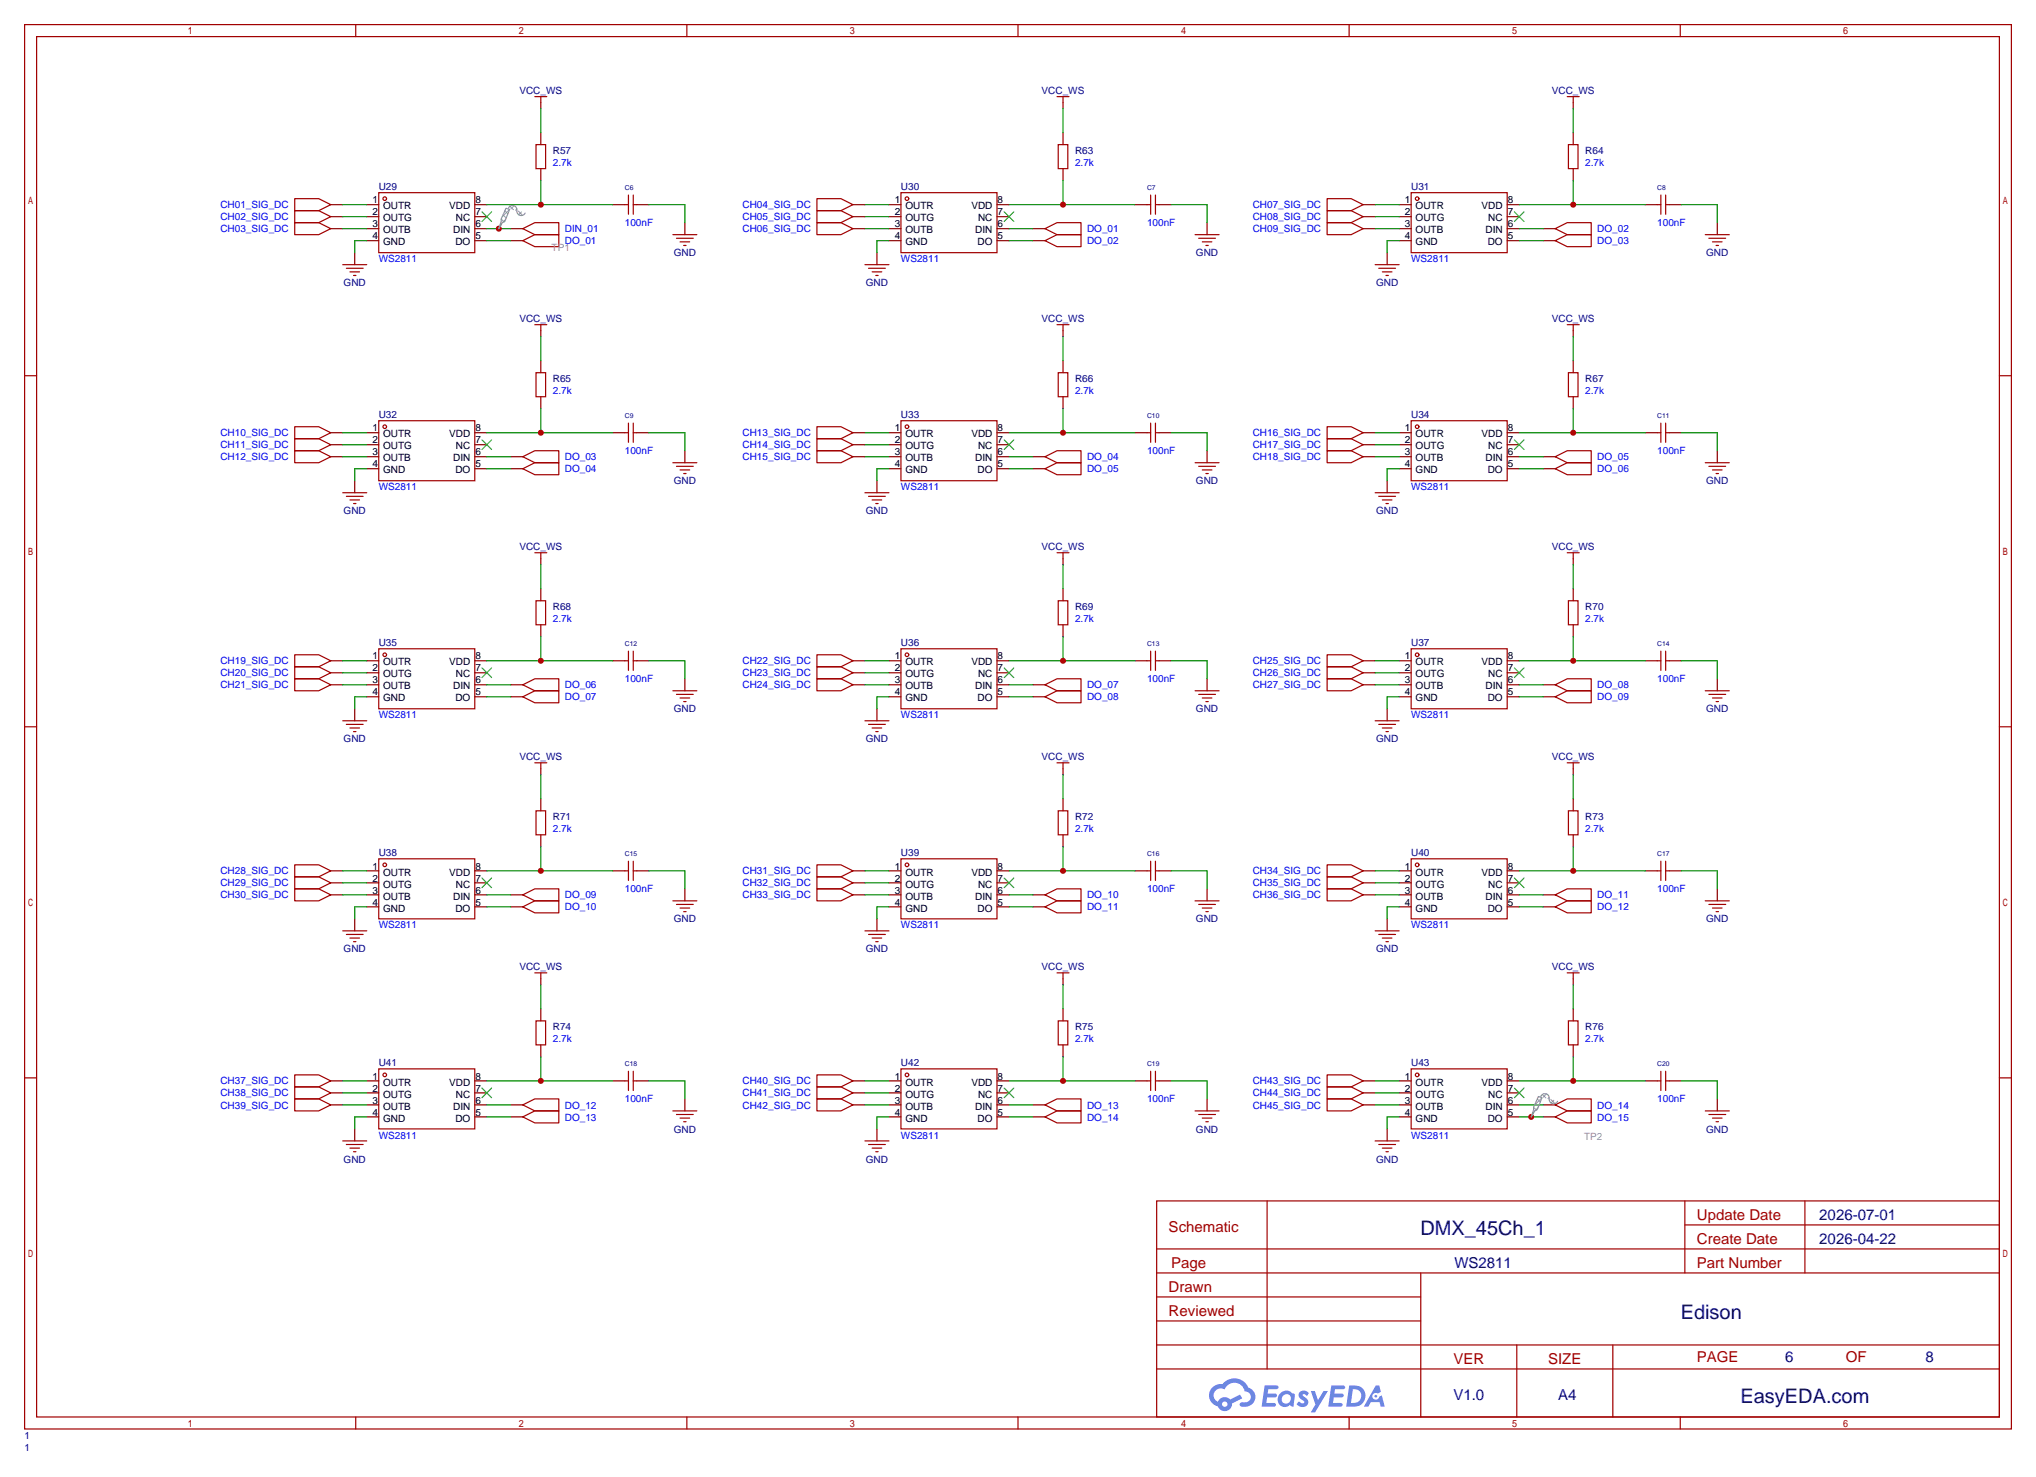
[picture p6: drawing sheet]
<svg xmlns="http://www.w3.org/2000/svg" width="431mm" height="313mm" viewBox="0 0 431 313" stroke-linecap="round" stroke-linejoin="round" font-family="sans-serif">
<g fill="none" stroke="#a10000" stroke-width=".25">
<path d="M5.2 5.2h420.4v297.2h-420.4zM7.7 7.7h415.3v292.1h-415.3zM75.3 5.2v2.5M145.3 5.2v2.5M215.4 5.2v2.5M285.5 5.2v2.5M355.5 5.2v2.5M5.2 79.5h2.5M423 79.5h2.6M5.2 153.8h2.5M423 153.8h2.6M5.2 228.1h2.5"/>
<path d="M423 228.1h2.6M244.7 254.1h178.3v45.7h-178.3zM268.1 254.1v35.6M356.5 254.1v15.3M356.5 259.2h66.5M381.9 254.1v15.3M244.7 274.4h55.9M244.7 269.4h178.3M244.7 279.5h55.9M244.7 264.3h178.3M300.6 269.4v30.4M75.3 299.8v2.6"/>
<path d="M145.3 299.8v2.6M215.4 299.8v2.6M244.7 289.7h178.3M244.7 284.6h178.3M285.5 299.8v2.6M320.9 284.6v15.2M341.2 284.6v15.2M355.5 299.8v2.6"/>
</g>
<g fill="#5487ff">
<path d="M275.1 294.5a1.3 1.3 0 0 1 1.8 .3l-.4 .6a.54 .54 0 0 0-.9-.2l.1 .2a1.34 1.34 0 0 1 1 1.8 1.47 1.47 0 0 1-2.4-.1l.5-.6 .8 .5a.31 .31 0 0 0 .4-.3 .31 .31 0 0 0-.3-.3 1.12 1.12 0 0 1-.6-1.9z"/>
<path d="M277.4 294.3h.8l.7 2 1.1-2h1l-2.8 4.6h-.9l1-1.7z"/>
<path d="M267.6 293.2h1.6a1.31 1.31 0 0 1 1.3 .2 .4 .4 0 0 1-.4 .6h-1.7l-.2 .9h1.7a.4 .4 0 0 1 .3 .4 .4 .4 0 0 1-.4 .4h-1.7l-.2 1.2h1.4a.46 .46 0 0 1 .5 .1 .46 .46 0 0 1 .1 .5l-.3 .2h-2.7z"/>
<path d="M281.7 293.2h1.6a1.32 1.32 0 0 1 1.3 .2 .39 .39 0 0 1-.4 .6h-1.7l-.2 .9h1.7a.4 .4 0 0 1 .3 .4 .4 .4 0 0 1-.4 .4h-1.7l-.2 1.2h1.4a.46 .46 0 0 1 .5 .1 .46 .46 0 0 1 .1 .5l-.3 .2h-2.7z"/>
<path d="M291.1 293.2h.7l.4 1.3-.7 .4a.75 .75 0 0 0-1.1 .3 .75 .75 0 0 0 .5 1 .75 .75 0 0 0 .9-.7l.6-.2 .6 2.4h-.9l-.2-1h-1.9l-.5 1h-.9z"/>
<path d="M285.5 293.2l-.7 4.5h1.5a2.27 2.27 0 0 0 2.6-2.3 2.27 2.27 0 0 0-2.7-2.2zM286.2 294a1.5 1.5 0 0 1 1.8 1.5 1.5 1.5 0 0 1-1.9 1.4h-.3z"/>
<path d="M270.9 294.8a1.6 1.6 0 0 0-.3 2.3 1.6 1.6 0 0 0 2.3 .2l.8 .4 .3-2.5-.2-.3h-.4a1.58 1.58 0 0 0-2.5-.1zM271.5 295.3a.98 .98 0 0 1 1.6 .5 .98 .98 0 0 1-1.1 1.2 .94 .94 0 0 1-.8-.6 .94 .94 0 0 1 .3-1.1z"/>
<path d="M256.5 293.6a2.37 2.37 0 0 0 1.2 4 1.54 1.54 0 0 0 1.7 1 1.54 1.54 0 0 0 1.3-1.6l2.1-1.1-.4-.8-2.1 1.1a1.57 1.57 0 0 0-2.6 .4 1.5 1.5 0 0 1-.7-2.1 1.5 1.5 0 0 1 2.1-.5 2.23 2.23 0 0 1 2.3-1.4 2.23 2.23 0 0 1 2 1.8 1.16 1.16 0 0 1 1.3 1.1 1.16 1.16 0 0 1-1.1 1.2h-.7a.47 .47 0 0 0-.6 .4 .47 .47 0 0 0 .4 .6 2.17 2.17 0 0 0 2.6-1 2.17 2.17 0 0 0-.4-2.7l-.8-.4a3.2 3.2 0 0 0-5.4-.7l-1.2 .1zM258.6 297.1a.58 .58 0 0 1 1.1 0 .58 .58 0 0 1-1.1 0z"/>
<circle cx="291.1" cy="295.4" r=".28"/>
</g>
<g fill="none" stroke="#a10000" stroke-width=".25">
<path d="M113.2 20.4h2.5M113.4 30.6h2v5.1h-2zM114.4 20.4v1.3M62.4 42h5l2.6 1.3-2.6 1.3h-5zM62.4 44.6h5l2.6 1.2-2.6 1.3h-5zM62.4 47.1h5l2.6 1.3-2.6 1.3h-5zM72.5 56h5.1M73.3 56.8h3.5M74 57.5h2.1M74.8 58.3h.5M80.1 40.8h20.4v12.7h-20.4zM110.6 48.4l2.6-1.3h5v2.6h-5z"/>
<path d="M110.6 50.9l2.6-1.2h5v2.5h-5zM132.2 43.3h.8M133 41.3v4M134 41.3v4M134 43.3h.7M142.4 49.7h5M143.1 50.4h3.6M143.9 51.2h2M144.7 51.9h.5"/>
<circle cx="81.4" cy="42" r=".38"/>
</g>
<g fill="none" stroke="#870000" stroke-width=".25">
<path d="M114.4 21.7v1.3M114.4 28.1v2.5M114.4 35.7v2.5M70 43.3h2.5M70 45.8h2.5M70 48.4h2.5M75.1 53.5v2.5M77.6 43.3h2.5M77.6 45.8h2.5M77.6 48.4h2.5M77.6 50.9h2.5M100.5 43.3h2.5"/>
<path d="M100.5 45.8h2.5M100.5 48.4h2.5M100.5 50.9h2.5M108.1 48.4h2.5M108.1 50.9h2.5M129.7 43.3h2.5M134.7 43.3h2.6M144.9 47.1v2.6"/>
</g>
<path d="M102 44.8l2 2.1M104 44.8l-2 2.1" fill="none" stroke="#3c3" stroke-width=".25"/>
<path d="M114.4 23v5.1M114.4 38.2v5.1M72.5 43.3h5.1M72.5 45.8h5.1M72.5 48.4h5.1M77.6 50.9h-2.5v2.6M103 43.3h26.7M103 48.4h5.1M103 50.9h5.1" fill="none" stroke="#008700" stroke-width=".25"/>
<circle cx="114.4" cy="43.3" r=".63" fill="#c00"/>
<path d="M224.9 23v5.1M224.9 38.2v5.1M137.3 43.3h7.6v3.8M183 43.3h5.1M183 45.8h5.1M183 48.4h5.1M188.1 50.9h-2.6v2.6M213.5 43.3h26.7M213.5 48.4h5.1M213.5 50.9h5.1" fill="none" stroke="#008700" stroke-width=".25"/>
<g fill="none" stroke="#a10000" stroke-width=".25">
<path d="M223.6 20.4h2.6M223.9 30.6h2v5.1h-2zM224.9 20.4v1.3M172.8 42h5.1l2.6 1.3-2.6 1.3h-5.1zM172.8 44.6h5.1l2.6 1.2-2.6 1.3h-5.1zM172.8 47.1h5.1l2.6 1.3-2.6 1.3h-5.1zM183 56h5.1M183.8 56.8h3.5M184.5 57.5h2.1M185.3 58.3h.5M190.6 40.8h20.3v12.7h-20.3zM221.1 48.4l2.5-1.3h5.1v2.6h-5.1z"/>
<path d="M221.1 50.9l2.5-1.2h5.1v2.5h-5.1zM242.7 43.3h.8M243.5 41.3v4M244.5 41.3v4M244.5 43.3h.7M252.9 49.7h5M253.6 50.4h3.6M254.4 51.2h2M255.1 51.9h.6"/>
<circle cx="191.9" cy="42" r=".38"/>
</g>
<g fill="none" stroke="#870000" stroke-width=".25">
<path d="M224.9 21.7v1.3M224.9 28.1v2.5M224.9 35.7v2.5M180.5 43.3h2.5M180.5 45.8h2.5M180.5 48.4h2.5M185.5 53.5v2.5M188.1 43.3h2.5M188.1 45.8h2.5M188.1 48.4h2.5M188.1 50.9h2.5M210.9 43.3h2.6"/>
<path d="M210.9 45.8h2.6M210.9 48.4h2.6M210.9 50.9h2.6M218.6 48.4h2.5M218.6 50.9h2.5M240.2 43.3h2.5M245.2 43.3h2.6M255.4 47.1v2.6"/>
</g>
<path d="M212.5 44.8l2 2.1M214.5 44.8l-2 2.1" fill="none" stroke="#3c3" stroke-width=".25"/>
<circle cx="224.9" cy="43.3" r=".63" fill="#c00"/>
<path d="M332.9 23v5.1M332.9 38.2v5.1M247.8 43.3h7.6v3.8M291 43.3h5M291 45.8h5M291 48.4h5M296 50.9h-2.5v2.6M321.4 43.3h26.7M321.4 48.4h5.1M321.4 50.9h5.1" fill="none" stroke="#008700" stroke-width=".25"/>
<g fill="none" stroke="#a10000" stroke-width=".25">
<path d="M331.6 20.4h2.5M331.9 30.6h2v5.1h-2zM332.9 20.4v1.3M280.8 42h5.1l2.5 1.3-2.5 1.3h-5.1zM280.8 44.6h5.1l2.5 1.2-2.5 1.3h-5.1zM280.8 47.1h5.1l2.5 1.3-2.5 1.3h-5.1zM291 56h5M291.7 56.8h3.6M292.5 57.5h2M293.2 58.3h.6M298.6 40.8h20.3v12.7h-20.3zM329.1 48.4l2.5-1.3h5.1v2.6h-5.1z"/>
<path d="M329.1 50.9l2.5-1.2h5.1v2.5h-5.1zM350.6 43.3h.8M351.4 41.3v4M352.4 41.3v4M352.4 43.3h.8M360.8 49.7h5.1M361.6 50.4h3.5M362.3 51.2h2.1M363.1 51.9h.5"/>
<circle cx="299.8" cy="42" r=".38"/>
</g>
<g fill="none" stroke="#870000" stroke-width=".25">
<path d="M332.9 21.7v1.3M332.9 28.1v2.5M332.9 35.7v2.5M288.4 43.3h2.6M288.4 45.8h2.6M288.4 48.4h2.6M293.5 53.5v2.5M296 43.3h2.6M296 45.8h2.6M296 48.4h2.6M296 50.9h2.6M318.9 43.3h2.5"/>
<path d="M318.9 45.8h2.5M318.9 48.4h2.5M318.9 50.9h2.5M326.5 48.4h2.6M326.5 50.9h2.6M348.1 43.3h2.5M353.2 43.3h2.5M363.3 47.1v2.6"/>
</g>
<path d="M320.4 44.8l2.1 2.1M322.5 44.8l-2.1 2.1" fill="none" stroke="#3c3" stroke-width=".25"/>
<circle cx="332.9" cy="43.3" r=".63" fill="#c00"/>
<path d="M355.7 43.3h7.6v3.8M114.4 71.2v5.1M72.5 91.6h5.1M72.5 94.1h5.1M72.5 96.6h5.1M77.6 99.2h-2.5v2.5M103 91.6h26.7M103 96.6h5.1M103 99.2h5.1M114.4 86.5v5.1" fill="none" stroke="#008700" stroke-width=".25"/>
<g fill="none" stroke="#a10000" stroke-width=".25">
<path d="M113.2 68.7h2.5M113.4 78.9h2v5h-2zM114.4 68.7v1.3M62.4 90.3h5l2.6 1.3-2.6 1.2h-5zM62.4 92.8h5l2.6 1.3-2.6 1.3h-5zM62.4 95.4h5l2.6 1.2-2.6 1.3h-5zM80.1 89h20.4v12.7h-20.4zM110.6 96.6l2.6-1.2h5v2.5h-5zM110.6 99.2l2.6-1.3h5v2.6h-5zM132.2 91.6h.8M133 89.5v4.1M134 89.5v4.1"/>
<path d="M134 91.6h.7M142.4 97.9h5M143.1 98.7h3.6M143.9 99.4h2M72.5 104.3h5.1M73.3 105h3.5M74 105.8h2.1M74.8 106.6h.5M144.7 100.2h.5"/>
<circle cx="81.4" cy="90.3" r=".38"/>
</g>
<g fill="none" stroke="#870000" stroke-width=".25">
<path d="M114.4 70v1.2M114.4 76.3v2.6M70 91.6h2.5M70 94.1h2.5M70 96.6h2.5M77.6 91.6h2.5M77.6 94.1h2.5M77.6 96.6h2.5M77.6 99.2h2.5M100.5 91.6h2.5M100.5 94.1h2.5M100.5 96.6h2.5"/>
<path d="M100.5 99.2h2.5M108.1 96.6h2.5M108.1 99.2h2.5M114.4 83.9v2.6M129.7 91.6h2.5M134.7 91.6h2.6M144.9 95.4v2.5M75.1 101.7v2.6"/>
</g>
<path d="M102 93.1l2 2M104 93.1l-2 2" fill="none" stroke="#3c3" stroke-width=".25"/>
<circle cx="114.4" cy="91.6" r=".63" fill="#c00"/>
<path d="M224.9 71.2v5.1M137.3 91.6h7.6v3.8M183 91.6h5.1M183 94.1h5.1M183 96.6h5.1M188.1 99.2h-2.6v2.5M213.5 91.6h26.7M213.5 96.6h5.1M213.5 99.2h5.1M224.9 86.5v5.1" fill="none" stroke="#008700" stroke-width=".25"/>
<g fill="none" stroke="#a10000" stroke-width=".25">
<path d="M223.6 68.7h2.6M223.9 78.9h2v5h-2zM224.9 68.7v1.3M172.8 90.3h5.1l2.6 1.3-2.6 1.2h-5.1zM172.8 92.8h5.1l2.6 1.3-2.6 1.3h-5.1zM172.8 95.4h5.1l2.6 1.2-2.6 1.3h-5.1zM190.6 89h20.3v12.7h-20.3zM221.1 96.6l2.5-1.2h5.1v2.5h-5.1zM221.1 99.2l2.5-1.3h5.1v2.6h-5.1zM242.7 91.6h.8M243.5 89.5v4.1M244.5 89.5v4.1"/>
<path d="M244.5 91.6h.7M252.9 97.9h5M253.6 98.7h3.6M254.4 99.4h2M183 104.3h5.1M183.8 105h3.5M184.5 105.8h2.1M185.3 106.6h.5M255.1 100.2h.6"/>
<circle cx="191.9" cy="90.3" r=".38"/>
</g>
<g fill="none" stroke="#870000" stroke-width=".25">
<path d="M224.9 70v1.2M224.9 76.3v2.6M180.5 91.6h2.5M180.5 94.1h2.5M180.5 96.6h2.5M188.1 91.6h2.5M188.1 94.1h2.5M188.1 96.6h2.5M188.1 99.2h2.5M210.9 91.6h2.6M210.9 94.1h2.6M210.9 96.6h2.6"/>
<path d="M210.9 99.2h2.6M218.6 96.6h2.5M218.6 99.2h2.5M224.9 83.9v2.6M240.2 91.6h2.5M245.2 91.6h2.6M255.4 95.4v2.5M185.5 101.7v2.6"/>
</g>
<path d="M212.5 93.1l2 2M214.5 93.1l-2 2" fill="none" stroke="#3c3" stroke-width=".25"/>
<circle cx="224.9" cy="91.6" r=".63" fill="#c00"/>
<path d="M332.9 71.2v5.1M247.8 91.6h7.6v3.8M291 91.6h5M291 94.1h5M291 96.6h5M296 99.2h-2.5v2.5M321.4 91.6h26.7M321.4 96.6h5.1M321.4 99.2h5.1M332.9 86.5v5.1" fill="none" stroke="#008700" stroke-width=".25"/>
<g fill="none" stroke="#a10000" stroke-width=".25">
<path d="M331.6 68.7h2.5M331.9 78.9h2v5h-2zM332.9 68.7v1.3M280.8 90.3h5.1l2.5 1.3-2.5 1.2h-5.1zM280.8 92.8h5.1l2.5 1.3-2.5 1.3h-5.1zM280.8 95.4h5.1l2.5 1.2-2.5 1.3h-5.1zM298.6 89h20.3v12.7h-20.3zM329.1 96.6l2.5-1.2h5.1v2.5h-5.1zM329.1 99.2l2.5-1.3h5.1v2.6h-5.1zM350.6 91.6h.8M351.4 89.5v4.1M352.4 89.5v4.1"/>
<path d="M352.4 91.6h.8M360.8 97.9h5.1M361.6 98.7h3.5M362.3 99.4h2.1M291 104.3h5M291.7 105h3.6M292.5 105.8h2M293.2 106.6h.6M363.1 100.2h.5"/>
<circle cx="299.8" cy="90.3" r=".38"/>
</g>
<g fill="none" stroke="#870000" stroke-width=".25">
<path d="M332.9 70v1.2M332.9 76.3v2.6M288.4 91.6h2.6M288.4 94.1h2.6M288.4 96.6h2.6M296 91.6h2.6M296 94.1h2.6M296 96.6h2.6M296 99.2h2.6M318.9 91.6h2.5M318.9 94.1h2.5M318.9 96.6h2.5"/>
<path d="M318.9 99.2h2.5M326.5 96.6h2.6M326.5 99.2h2.6M332.9 83.9v2.6M348.1 91.6h2.5M353.2 91.6h2.5M363.3 95.4v2.5M293.5 101.7v2.6"/>
</g>
<path d="M320.4 93.1l2.1 2M322.5 93.1l-2.1 2" fill="none" stroke="#3c3" stroke-width=".25"/>
<circle cx="332.9" cy="91.6" r=".63" fill="#c00"/>
<path d="M355.7 91.6h7.6v3.8M114.4 119.5v5.1M72.5 139.8h5.1M103 139.8h26.7M114.4 134.7v5.1M72.5 142.4h5.1M72.5 144.9h5.1M77.6 147.4h-2.5v2.6M103 144.9h5.1M103 147.4h5.1" fill="none" stroke="#008700" stroke-width=".25"/>
<g fill="none" stroke="#a10000" stroke-width=".25">
<path d="M113.2 117h2.5M114.4 117v1.2M62.4 138.6h5l2.6 1.2-2.6 1.3h-5zM80.1 137.3h20.4v12.7h-20.4zM113.4 127.1h2v5.1h-2zM132.2 139.8h.8M133 137.8v4.1M134 137.8v4.1M134 139.8h.7M62.4 141.1h5l2.6 1.3-2.6 1.2h-5zM62.4 143.6h5l2.6 1.3-2.6 1.3h-5zM72.5 152.5h5.1"/>
<path d="M73.3 153.3h3.5M74 154.1h2.1M74.8 154.8h.5M110.6 144.9l2.6-1.3h5v2.6h-5zM110.6 147.4l2.6-1.2h5v2.5h-5zM142.4 146.2h5M143.1 146.9h3.6M143.9 147.7h2M144.7 148.5h.5"/>
<circle cx="81.4" cy="138.6" r=".38"/>
</g>
<g fill="none" stroke="#870000" stroke-width=".25">
<path d="M114.4 118.2v1.3M70 139.8h2.5M77.6 139.8h2.5M100.5 139.8h2.5M114.4 124.6v2.5M114.4 132.2v2.5M129.7 139.8h2.5M134.7 139.8h2.6M70 142.4h2.5M70 144.9h2.5M75.1 150v2.5M77.6 142.4h2.5"/>
<path d="M77.6 144.9h2.5M77.6 147.4h2.5M100.5 142.4h2.5M100.5 144.9h2.5M100.5 147.4h2.5M108.1 144.9h2.5M108.1 147.4h2.5M144.9 143.6v2.6"/>
</g>
<path d="M102 141.4l2 2M104 141.4l-2 2" fill="none" stroke="#3c3" stroke-width=".25"/>
<circle cx="114.4" cy="139.8" r=".63" fill="#c00"/>
<path d="M224.9 119.5v5.1M137.3 139.8h7.6v3.8M183 139.8h5.1M213.5 139.8h26.7M224.9 134.7v5.1M183 142.4h5.1M183 144.9h5.1M188.1 147.4h-2.6v2.6M213.5 144.9h5.1M213.5 147.4h5.1" fill="none" stroke="#008700" stroke-width=".25"/>
<g fill="none" stroke="#a10000" stroke-width=".25">
<path d="M223.6 117h2.6M224.9 117v1.2M172.8 138.6h5.1l2.6 1.2-2.6 1.3h-5.1zM190.6 137.3h20.3v12.7h-20.3zM223.9 127.1h2v5.1h-2zM242.7 139.8h.8M243.5 137.8v4.1M244.5 137.8v4.1M244.5 139.8h.7M172.8 141.1h5.1l2.6 1.3-2.6 1.2h-5.1zM172.8 143.6h5.1l2.6 1.3-2.6 1.3h-5.1zM183 152.5h5.1"/>
<path d="M183.8 153.3h3.5M184.5 154.1h2.1M185.3 154.8h.5M221.1 144.9l2.5-1.3h5.1v2.6h-5.1zM221.1 147.4l2.5-1.2h5.1v2.5h-5.1zM252.9 146.2h5M253.6 146.9h3.6M254.4 147.7h2M255.1 148.5h.6"/>
<circle cx="191.9" cy="138.6" r=".38"/>
</g>
<g fill="none" stroke="#870000" stroke-width=".25">
<path d="M224.9 118.2v1.3M180.5 139.8h2.5M188.1 139.8h2.5M210.9 139.8h2.6M224.9 124.6v2.5M224.9 132.2v2.5M240.2 139.8h2.5M245.2 139.8h2.6M180.5 142.4h2.5M180.5 144.9h2.5M185.5 150v2.5M188.1 142.4h2.5"/>
<path d="M188.1 144.9h2.5M188.1 147.4h2.5M210.9 142.4h2.6M210.9 144.9h2.6M210.9 147.4h2.6M218.6 144.9h2.5M218.6 147.4h2.5M255.4 143.6v2.6"/>
</g>
<path d="M212.5 141.4l2 2M214.5 141.4l-2 2" fill="none" stroke="#3c3" stroke-width=".25"/>
<circle cx="224.9" cy="139.8" r=".63" fill="#c00"/>
<path d="M332.9 119.5v5.1M247.8 139.8h7.6v3.8M291 139.8h5M321.4 139.8h26.7M332.9 134.7v5.1M291 142.4h5M291 144.9h5M296 147.4h-2.5v2.6M321.4 144.9h5.1M321.4 147.4h5.1" fill="none" stroke="#008700" stroke-width=".25"/>
<g fill="none" stroke="#a10000" stroke-width=".25">
<path d="M331.6 117h2.5M332.9 117v1.2M280.8 138.6h5.1l2.5 1.2-2.5 1.3h-5.1zM298.6 137.3h20.3v12.7h-20.3zM331.9 127.1h2v5.1h-2zM350.6 139.8h.8M351.4 137.8v4.1M352.4 137.8v4.1M352.4 139.8h.8M280.8 141.1h5.1l2.5 1.3-2.5 1.2h-5.1zM280.8 143.6h5.1l2.5 1.3-2.5 1.3h-5.1zM291 152.5h5"/>
<path d="M291.7 153.3h3.6M292.5 154.1h2M293.2 154.8h.6M329.1 144.9l2.5-1.3h5.1v2.6h-5.1zM329.1 147.4l2.5-1.2h5.1v2.5h-5.1zM360.8 146.2h5.1M361.6 146.9h3.5M362.3 147.7h2.1M363.1 148.5h.5"/>
<circle cx="299.8" cy="138.6" r=".38"/>
</g>
<g fill="none" stroke="#870000" stroke-width=".25">
<path d="M332.9 118.2v1.3M288.4 139.8h2.6M296 139.8h2.6M318.9 139.8h2.5M332.9 124.6v2.5M332.9 132.2v2.5M348.1 139.8h2.5M353.2 139.8h2.5M288.4 142.4h2.6M288.4 144.9h2.6M293.5 150v2.5M296 142.4h2.6"/>
<path d="M296 144.9h2.6M296 147.4h2.6M318.9 142.4h2.5M318.9 144.9h2.5M318.9 147.4h2.5M326.5 144.9h2.6M326.5 147.4h2.6M363.3 143.6v2.6"/>
</g>
<path d="M320.4 141.4l2.1 2M322.5 141.4l-2.1 2" fill="none" stroke="#3c3" stroke-width=".25"/>
<circle cx="332.9" cy="139.8" r=".63" fill="#c00"/>
<path d="M355.7 139.8h7.6v3.8M114.4 164v5M114.4 179.2v5.1M72.5 184.3h5.1M72.5 186.8h5.1M72.5 189.4h5.1M77.6 191.9h-2.5v2.5M103 184.3h26.7M103 189.4h5.1M103 191.9h5.1" fill="none" stroke="#008700" stroke-width=".25"/>
<g fill="none" stroke="#a10000" stroke-width=".25">
<path d="M113.2 161.4h2.5M113.4 171.6h2v5.1h-2zM114.4 161.4v1.3M62.4 183h5l2.6 1.3-2.6 1.2h-5zM62.4 185.5h5l2.6 1.3-2.6 1.3h-5zM62.4 188.1h5l2.6 1.3-2.6 1.2h-5zM72.5 197h5.1M73.3 197.7h3.5M74 198.5h2.1M74.8 199.3h.5M80.1 181.7h20.4v12.7h-20.4zM110.6 189.4l2.6-1.3h5v2.5h-5z"/>
<path d="M110.6 191.9l2.6-1.3h5v2.6h-5zM132.2 184.3h.8M133 182.2v4.1M134 182.2v4.1M134 184.3h.7M142.4 190.6h5M143.1 191.4h3.6M143.9 192.2h2M144.7 192.9h.5"/>
<circle cx="81.4" cy="183" r=".38"/>
</g>
<g fill="none" stroke="#870000" stroke-width=".25">
<path d="M114.4 162.7v1.3M114.4 169v2.6M114.4 176.7v2.5M70 184.3h2.5M70 186.8h2.5M70 189.4h2.5M75.1 194.4v2.6M77.6 184.3h2.5M77.6 186.8h2.5M77.6 189.4h2.5M77.6 191.9h2.5M100.5 184.3h2.5"/>
<path d="M100.5 186.8h2.5M100.5 189.4h2.5M100.5 191.9h2.5M108.1 189.4h2.5M108.1 191.9h2.5M129.7 184.3h2.5M134.7 184.3h2.6M144.9 188.1v2.5"/>
</g>
<path d="M102 185.8l2 2M104 185.8l-2 2" fill="none" stroke="#3c3" stroke-width=".25"/>
<circle cx="114.4" cy="184.3" r=".63" fill="#c00"/>
<path d="M224.9 164v5M224.9 179.2v5.1M137.3 184.3h7.6v3.8M183 184.3h5.1M183 186.8h5.1M183 189.4h5.1M188.1 191.9h-2.6v2.5M213.5 184.3h26.7M213.5 189.4h5.1M213.5 191.9h5.1" fill="none" stroke="#008700" stroke-width=".25"/>
<g fill="none" stroke="#a10000" stroke-width=".25">
<path d="M223.6 161.4h2.6M223.9 171.6h2v5.1h-2zM224.9 161.4v1.3M172.8 183h5.1l2.6 1.3-2.6 1.2h-5.1zM172.8 185.5h5.1l2.6 1.3-2.6 1.3h-5.1zM172.8 188.1h5.1l2.6 1.3-2.6 1.2h-5.1zM183 197h5.1M183.8 197.7h3.5M184.5 198.5h2.1M185.3 199.3h.5M190.6 181.7h20.3v12.7h-20.3zM221.1 189.4l2.5-1.3h5.1v2.5h-5.1z"/>
<path d="M221.1 191.9l2.5-1.3h5.1v2.6h-5.1zM242.7 184.3h.8M243.5 182.2v4.1M244.5 182.2v4.1M244.5 184.3h.7M252.9 190.6h5M253.6 191.4h3.6M254.4 192.2h2M255.1 192.9h.6"/>
<circle cx="191.9" cy="183" r=".38"/>
</g>
<g fill="none" stroke="#870000" stroke-width=".25">
<path d="M224.9 162.7v1.3M224.9 169v2.6M224.9 176.7v2.5M180.5 184.3h2.5M180.5 186.8h2.5M180.5 189.4h2.5M185.5 194.4v2.6M188.1 184.3h2.5M188.1 186.8h2.5M188.1 189.4h2.5M188.1 191.9h2.5M210.9 184.3h2.6"/>
<path d="M210.9 186.8h2.6M210.9 189.4h2.6M210.9 191.9h2.6M218.6 189.4h2.5M218.6 191.9h2.5M240.2 184.3h2.5M245.2 184.3h2.6M255.4 188.1v2.5"/>
</g>
<path d="M212.5 185.8l2 2M214.5 185.8l-2 2" fill="none" stroke="#3c3" stroke-width=".25"/>
<circle cx="224.9" cy="184.3" r=".63" fill="#c00"/>
<path d="M332.9 164v5M332.9 179.2v5.1M247.8 184.3h7.6v3.8M291 184.3h5M291 186.8h5M291 189.4h5M296 191.9h-2.5v2.5M321.4 184.3h26.7M321.4 189.4h5.1M321.4 191.9h5.1" fill="none" stroke="#008700" stroke-width=".25"/>
<g fill="none" stroke="#a10000" stroke-width=".25">
<path d="M331.6 161.4h2.5M331.9 171.6h2v5.1h-2zM332.9 161.4v1.3M280.8 183h5.1l2.5 1.3-2.5 1.2h-5.1zM280.8 185.5h5.1l2.5 1.3-2.5 1.3h-5.1zM280.8 188.1h5.1l2.5 1.3-2.5 1.2h-5.1zM291 197h5M291.7 197.7h3.6M292.5 198.5h2M293.2 199.3h.6M298.6 181.7h20.3v12.7h-20.3zM329.1 189.4l2.5-1.3h5.1v2.5h-5.1z"/>
<path d="M329.1 191.9l2.5-1.3h5.1v2.6h-5.1zM350.6 184.3h.8M351.4 182.2v4.1M352.4 182.2v4.1M352.4 184.3h.8M360.8 190.6h5.1M361.6 191.4h3.5M362.3 192.2h2.1M363.1 192.9h.5"/>
<circle cx="299.8" cy="183" r=".38"/>
</g>
<g fill="none" stroke="#870000" stroke-width=".25">
<path d="M332.9 162.7v1.3M332.9 169v2.6M332.9 176.7v2.5M288.4 184.3h2.6M288.4 186.8h2.6M288.4 189.4h2.6M293.5 194.4v2.6M296 184.3h2.6M296 186.8h2.6M296 189.4h2.6M296 191.9h2.6M318.9 184.3h2.5"/>
<path d="M318.9 186.8h2.5M318.9 189.4h2.5M318.9 191.9h2.5M326.5 189.4h2.6M326.5 191.9h2.6M348.1 184.3h2.5M353.2 184.3h2.5M363.3 188.1v2.5"/>
</g>
<path d="M320.4 185.8l2.1 2M322.5 185.8l-2.1 2" fill="none" stroke="#3c3" stroke-width=".25"/>
<circle cx="332.9" cy="184.3" r=".63" fill="#c00"/>
<path d="M355.7 184.3h7.6v3.8M114.4 208.4v5.1M72.5 228.7h5.1M72.5 231.3h5.1M72.5 233.8h5.1M77.6 236.3h-2.5v2.6M103 228.7h26.7M103 233.8h5.1M103 236.3h5.1M114.4 223.6v5.1" fill="none" stroke="#008700" stroke-width=".25"/>
<g fill="none" stroke="#a10000" stroke-width=".25">
<path d="M113.2 205.9h2.5M113.4 216h2v5.1h-2zM114.4 205.9v1.2M62.4 227.5h5l2.6 1.2-2.6 1.3h-5zM62.4 230h5l2.6 1.3-2.6 1.2h-5zM62.4 232.5h5l2.6 1.3-2.6 1.3h-5zM80.1 226.2h20.4v12.7h-20.4zM110.6 233.8l2.6-1.3h5v2.6h-5zM110.6 236.3l2.6-1.2h5v2.5h-5zM132.2 228.7h.8M133 226.7v4.1M134 226.7v4.1"/>
<path d="M134 228.7h.7M142.4 235.1h5M143.1 235.8h3.6M143.9 236.6h2M144.7 237.4h.5M72.5 241.4h5.1M73.3 242.2h3.5M74 243h2.1M74.8 243.7h.5"/>
<circle cx="81.4" cy="227.5" r=".38"/>
</g>
<g fill="none" stroke="#870000" stroke-width=".25">
<path d="M114.4 207.1v1.3M114.4 213.5v2.5M70 228.7h2.5M70 231.3h2.5M70 233.8h2.5M75.1 238.9v2.5M77.6 228.7h2.5M77.6 231.3h2.5M77.6 233.8h2.5M77.6 236.3h2.5M100.5 228.7h2.5M100.5 231.3h2.5"/>
<path d="M100.5 233.8h2.5M100.5 236.3h2.5M108.1 233.8h2.5M108.1 236.3h2.5M114.4 221.1v2.5M129.7 228.7h2.5M134.7 228.7h2.6M144.9 232.5v2.6"/>
</g>
<path d="M102 230.3l2 2M104 230.3l-2 2" fill="none" stroke="#3c3" stroke-width=".25"/>
<circle cx="114.4" cy="228.7" r=".63" fill="#c00"/>
<path d="M224.9 208.4v5.1M137.3 228.7h7.6v3.8M183 228.7h5.1M183 231.3h5.1M183 233.8h5.1M188.1 236.3h-2.6v2.6M213.5 228.7h26.7M213.5 233.8h5.1M213.5 236.3h5.1M224.9 223.6v5.1" fill="none" stroke="#008700" stroke-width=".25"/>
<g fill="none" stroke="#a10000" stroke-width=".25">
<path d="M223.6 205.9h2.6M223.9 216h2v5.1h-2zM224.9 205.9v1.2M172.8 227.5h5.1l2.6 1.2-2.6 1.3h-5.1zM172.8 230h5.1l2.6 1.3-2.6 1.2h-5.1zM172.8 232.5h5.1l2.6 1.3-2.6 1.3h-5.1zM190.6 226.2h20.3v12.7h-20.3zM221.1 233.8l2.5-1.3h5.1v2.6h-5.1zM221.1 236.3l2.5-1.2h5.1v2.5h-5.1zM242.7 228.7h.8M243.5 226.7v4.1M244.5 226.7v4.1"/>
<path d="M244.5 228.7h.7M252.9 235.1h5M253.6 235.8h3.6M254.4 236.6h2M255.1 237.4h.6M183 241.4h5.1M183.8 242.2h3.5M184.5 243h2.1M185.3 243.7h.5"/>
<circle cx="191.9" cy="227.5" r=".38"/>
</g>
<g fill="none" stroke="#870000" stroke-width=".25">
<path d="M224.9 207.1v1.3M224.9 213.5v2.5M180.5 228.7h2.5M180.5 231.3h2.5M180.5 233.8h2.5M185.5 238.9v2.5M188.1 228.7h2.5M188.1 231.3h2.5M188.1 233.8h2.5M188.1 236.3h2.5M210.9 228.7h2.6M210.9 231.3h2.6"/>
<path d="M210.9 233.8h2.6M210.9 236.3h2.6M218.6 233.8h2.5M218.6 236.3h2.5M224.9 221.1v2.5M240.2 228.7h2.5M245.2 228.7h2.6M255.4 232.5v2.6"/>
</g>
<path d="M212.5 230.3l2 2M214.5 230.3l-2 2" fill="none" stroke="#3c3" stroke-width=".25"/>
<circle cx="224.9" cy="228.7" r=".63" fill="#c00"/>
<path d="M332.9 208.4v5.1M247.8 228.7h7.6v3.8M291 228.7h5M291 231.3h5M291 233.8h5M296 236.3h-2.5v2.6M321.4 228.7h26.7M321.4 233.8h5.1M321.4 236.3h5.1M332.9 223.6v5.1" fill="none" stroke="#008700" stroke-width=".25"/>
<g fill="none" stroke="#a10000" stroke-width=".25">
<path d="M331.6 205.9h2.5M331.9 216h2v5.1h-2zM332.9 205.9v1.2M280.8 227.5h5.1l2.5 1.2-2.5 1.3h-5.1zM280.8 230h5.1l2.5 1.3-2.5 1.2h-5.1zM280.8 232.5h5.1l2.5 1.3-2.5 1.3h-5.1zM298.6 226.2h20.3v12.7h-20.3zM329.1 233.8l2.5-1.3h5.1v2.6h-5.1zM329.1 236.3l2.5-1.2h5.1v2.5h-5.1zM350.6 228.7h.8M351.4 226.7v4.1M352.4 226.7v4.1"/>
<path d="M352.4 228.7h.8M360.8 235.1h5.1M361.6 235.8h3.5M362.3 236.6h2.1M363.1 237.4h.5M291 241.4h5M291.7 242.2h3.6M292.5 243h2M293.2 243.7h.6"/>
<circle cx="299.8" cy="227.5" r=".38"/>
</g>
<g fill="none" stroke="#870000" stroke-width=".25">
<path d="M332.9 207.1v1.3M332.9 213.5v2.5M288.4 228.7h2.6M288.4 231.3h2.6M288.4 233.8h2.6M293.5 238.9v2.5M296 228.7h2.6M296 231.3h2.6M296 233.8h2.6M296 236.3h2.6M318.9 228.7h2.5M318.9 231.3h2.5"/>
<path d="M318.9 233.8h2.5M318.9 236.3h2.5M326.5 233.8h2.6M326.5 236.3h2.6M332.9 221.1v2.5M348.1 228.7h2.5M353.2 228.7h2.5M363.3 232.5v2.6"/>
</g>
<path d="M320.4 230.3l2.1 2M322.5 230.3l-2.1 2" fill="none" stroke="#3c3" stroke-width=".25"/>
<circle cx="332.9" cy="228.7" r=".63" fill="#c00"/>
<path d="M355.7 228.7h7.6v3.8" fill="none" stroke="#008700" stroke-width=".25"/>
<path d="M105.5 48.1v.3" fill="none" stroke="#999" stroke-width=".25"/>
<circle cx="105.5" cy="48.4" r=".63" fill="#c00"/>
<path d="M105.9 47.4l.1 .2M106 46.4l.6 .5M106.4 45.5l.7 .6M106.8 44.6l.7 .6M107 46.4l-.7 .7M107.8 44.3l-1.6 1.6M107.9 43.6l.7 .8M108.8 43.5l-.7 .7M109.3 44.2l-.2 .3M109.7 44.7l.9 .9M110.3 44.9l-.6 .5" fill="none" stroke="#999" stroke-width=".21"/>
<path d="M107.1 44.1l.7 .2-1 2.6-.5 .2-.8 1.3 .5-1.5v-.5zM107.6 44.1a.93 .93 0 0 1 1.1-.6 .93 .93 0 0 1 .6 1.1 .94 .94 0 0 0 .7 1 .94 .94 0 0 0 1.1-.5M324 236.1v.2" fill="none" stroke="#999" stroke-width=".25"/>
<circle cx="324" cy="236.3" r=".63" fill="#c00"/>
<path d="M324.3 235.4l.2 .2M324.5 234.3l.6 .6M324.9 233.4l.6 .7M325.3 232.6l.6 .6M325.4 234.4l-.7 .7M326.3 232.3l-1.6 1.6M326.3 231.6l.8 .7M327.2 231.5l-.7 .7M327.8 232.2l-.3 .3M328.1 232.6l.9 .9M328.8 232.8l-.6 .6" fill="none" stroke="#999" stroke-width=".21"/>
<path d="M325.5 232l.8 .3-1.1 2.5-.5 .3-.7 1.2 .5-1.5v-.5zM326 232a.93 .93 0 0 1 1.1-.5 .93 .93 0 0 1 .7 1 .94 .94 0 0 0 .7 1 .94 .94 0 0 0 1.1-.5" fill="none" stroke="#999" stroke-width=".25"/>
<g font-size="4.2" fill="#000080">
<text x="300.5" y="261.2">DMX_45Ch_1</text>
<text x="355.6" y="279">Edison</text>
<text x="368.2" y="296.8">EasyEDA.com</text>
</g>
<g font-size="3.2" fill="#a00000">
<text x="247.3" y="260.6">Schematic</text>
<text x="359" y="263.1">Create Date</text>
<text x="359" y="258.1">Update Date</text>
<text x="247.8" y="268.2">Page</text>
<text x="359" y="268.2">Part Number</text>
<text x="247.3" y="273.3">Drawn</text>
<text x="247.3" y="278.4">Reviewed</text>
<text x="307.5" y="288.5">VER</text>
<text x="327.6" y="288.5">SIZE</text>
<text x="359" y="288.3">PAGE</text>
<text x="390.5" y="288.3">OF</text>
</g>
<g font-size="3.2" fill="#000080">
<text x="384.9" y="258.1">2026-07-01</text>
<text x="384.9" y="263.1">2026-04-22</text>
<text x="307.7" y="268.2">WS2811</text>
<text x="377.7" y="288.3">6</text>
<text x="407.4" y="288.3">8</text>
<text x="307.5" y="296.2">V1.0</text>
<text x="329.7" y="296.2">A4</text>
</g>
<g font-size="2.1" fill="#000080">
<text x="109.9" y="19.9">VCC_WS</text>
<text x="220.4" y="19.9">VCC_WS</text>
<text x="328.3" y="19.9">VCC_WS</text>
<text x="117" y="32.6">R57</text>
<text x="227.5" y="32.6">R63</text>
<text x="335.4" y="32.6">R64</text>
<text x="80.1" y="40.3">U29</text>
<text x="190.6" y="40.3">U30</text>
<text x="298.6" y="40.3">U31</text>
<text x="142.6" y="54.2">GND</text>
<text x="253" y="54.2">GND</text>
<text x="361" y="54.2">GND</text>
<text x="72.7" y="60.6">GND</text>
<text x="183.2" y="60.6">GND</text>
<text x="291.1" y="60.6">GND</text>
<text x="109.9" y="68.2">VCC_WS</text>
<text x="220.4" y="68.2">VCC_WS</text>
<text x="328.3" y="68.2">VCC_WS</text>
<text x="117" y="80.9">R65</text>
<text x="227.5" y="80.9">R66</text>
<text x="335.4" y="80.9">R67</text>
<text x="80.1" y="88.5">U32</text>
<text x="190.6" y="88.5">U33</text>
<text x="298.6" y="88.5">U34</text>
<text x="142.6" y="102.5">GND</text>
<text x="253" y="102.5">GND</text>
<text x="361" y="102.5">GND</text>
<text x="72.7" y="108.8">GND</text>
<text x="183.2" y="108.8">GND</text>
<text x="291.1" y="108.8">GND</text>
<text x="109.9" y="116.5">VCC_WS</text>
<text x="220.4" y="116.5">VCC_WS</text>
<text x="328.3" y="116.5">VCC_WS</text>
<text x="117" y="129.2">R68</text>
<text x="227.5" y="129.2">R69</text>
<text x="335.4" y="129.2">R70</text>
<text x="80.1" y="136.8">U35</text>
<text x="190.6" y="136.8">U36</text>
<text x="298.6" y="136.8">U37</text>
<text x="142.6" y="150.7">GND</text>
<text x="253" y="150.7">GND</text>
<text x="361" y="150.7">GND</text>
<text x="72.7" y="157.1">GND</text>
<text x="109.9" y="160.9">VCC_WS</text>
<text x="183.2" y="157.1">GND</text>
<text x="220.4" y="160.9">VCC_WS</text>
<text x="291.1" y="157.1">GND</text>
<text x="328.3" y="160.9">VCC_WS</text>
<text x="117" y="173.6">R71</text>
<text x="227.5" y="173.6">R72</text>
<text x="335.4" y="173.6">R73</text>
<text x="80.1" y="181.2">U38</text>
<text x="190.6" y="181.2">U39</text>
<text x="298.6" y="181.2">U40</text>
<text x="142.6" y="195.2">GND</text>
<text x="253" y="195.2">GND</text>
<text x="361" y="195.2">GND</text>
<text x="72.7" y="201.5">GND</text>
<text x="183.2" y="201.5">GND</text>
<text x="291.1" y="201.5">GND</text>
<text x="109.9" y="205.4">VCC_WS</text>
<text x="220.4" y="205.4">VCC_WS</text>
<text x="328.3" y="205.4">VCC_WS</text>
<text x="117" y="218.1">R74</text>
<text x="227.5" y="218.1">R75</text>
<text x="335.4" y="218.1">R76</text>
<text x="80.1" y="225.7">U41</text>
<text x="190.6" y="225.7">U42</text>
<text x="298.6" y="225.7">U43</text>
<text x="142.6" y="239.6">GND</text>
<text x="253" y="239.6">GND</text>
<text x="361" y="239.6">GND</text>
<text x="72.7" y="246">GND</text>
<text x="183.2" y="246">GND</text>
<text x="291.1" y="246">GND</text>
<text x="5.2" y="304.4">1</text>
<text x="5.2" y="307">1</text>
</g>
<g font-size="2.1" fill="#00f">
<text x="117" y="35.2">2.7k</text>
<text x="227.5" y="35.2">2.7k</text>
<text x="335.4" y="35.2">2.7k</text>
<text x="46.6" y="44.1">CH01_SIG_DC</text>
<text x="46.6" y="46.6">CH02_SIG_DC</text>
<text x="132.2" y="47.9">100nF</text>
<text x="157.1" y="44.1">CH04_SIG_DC</text>
<text x="157.1" y="46.6">CH05_SIG_DC</text>
<text x="242.7" y="47.9">100nF</text>
<text x="265.1" y="44.1">CH07_SIG_DC</text>
<text x="265.1" y="46.6">CH08_SIG_DC</text>
<text x="350.6" y="47.9">100nF</text>
<text x="46.6" y="49.1">CH03_SIG_DC</text>
<text x="119.5" y="49.1">DIN_01</text>
<text x="119.5" y="51.7">DO_01</text>
<text x="157.1" y="49.1">CH06_SIG_DC</text>
<text x="230" y="49.1">DO_01</text>
<text x="230" y="51.7">DO_02</text>
<text x="265.1" y="49.1">CH09_SIG_DC</text>
<text x="337.9" y="49.1">DO_02</text>
<text x="337.9" y="51.7">DO_03</text>
<text x="80.1" y="55.5">WS2811</text>
<text x="190.6" y="55.5">WS2811</text>
<text x="298.6" y="55.5">WS2811</text>
<text x="117" y="83.4">2.7k</text>
<text x="227.5" y="83.4">2.7k</text>
<text x="335.4" y="83.4">2.7k</text>
<text x="46.6" y="92.3">CH10_SIG_DC</text>
<text x="46.6" y="94.9">CH11_SIG_DC</text>
<text x="157.1" y="92.3">CH13_SIG_DC</text>
<text x="157.1" y="94.9">CH14_SIG_DC</text>
<text x="265.1" y="92.3">CH16_SIG_DC</text>
<text x="265.1" y="94.9">CH17_SIG_DC</text>
<text x="46.6" y="97.4">CH12_SIG_DC</text>
<text x="119.5" y="97.4">DO_03</text>
<text x="119.5" y="99.9">DO_04</text>
<text x="132.2" y="96.1">100nF</text>
<text x="157.1" y="97.4">CH15_SIG_DC</text>
<text x="230" y="97.4">DO_04</text>
<text x="230" y="99.9">DO_05</text>
<text x="242.7" y="96.1">100nF</text>
<text x="265.1" y="97.4">CH18_SIG_DC</text>
<text x="337.9" y="97.4">DO_05</text>
<text x="337.9" y="99.9">DO_06</text>
<text x="350.6" y="96.1">100nF</text>
<text x="80.1" y="103.8">WS2811</text>
<text x="190.6" y="103.8">WS2811</text>
<text x="298.6" y="103.8">WS2811</text>
<text x="117" y="131.7">2.7k</text>
<text x="227.5" y="131.7">2.7k</text>
<text x="335.4" y="131.7">2.7k</text>
<text x="46.6" y="140.6">CH19_SIG_DC</text>
<text x="46.6" y="143.1">CH20_SIG_DC</text>
<text x="157.1" y="140.6">CH22_SIG_DC</text>
<text x="157.1" y="143.1">CH23_SIG_DC</text>
<text x="265.1" y="140.6">CH25_SIG_DC</text>
<text x="265.1" y="143.1">CH26_SIG_DC</text>
<text x="46.6" y="145.7">CH21_SIG_DC</text>
<text x="119.5" y="145.7">DO_06</text>
<text x="119.5" y="148.2">DO_07</text>
<text x="132.2" y="144.4">100nF</text>
<text x="157.1" y="145.7">CH24_SIG_DC</text>
<text x="230" y="145.7">DO_07</text>
<text x="230" y="148.2">DO_08</text>
<text x="242.7" y="144.4">100nF</text>
<text x="265.1" y="145.7">CH27_SIG_DC</text>
<text x="337.9" y="145.7">DO_08</text>
<text x="337.9" y="148.2">DO_09</text>
<text x="350.6" y="144.4">100nF</text>
<text x="80.1" y="152">WS2811</text>
<text x="190.6" y="152">WS2811</text>
<text x="298.6" y="152">WS2811</text>
<text x="117" y="176.1">2.7k</text>
<text x="227.5" y="176.1">2.7k</text>
<text x="335.4" y="176.1">2.7k</text>
<text x="46.6" y="185">CH28_SIG_DC</text>
<text x="157.1" y="185">CH31_SIG_DC</text>
<text x="265.1" y="185">CH34_SIG_DC</text>
<text x="46.6" y="187.6">CH29_SIG_DC</text>
<text x="46.6" y="190.1">CH30_SIG_DC</text>
<text x="119.5" y="190.1">DO_09</text>
<text x="132.2" y="188.8">100nF</text>
<text x="157.1" y="187.6">CH32_SIG_DC</text>
<text x="157.1" y="190.1">CH33_SIG_DC</text>
<text x="230" y="190.1">DO_10</text>
<text x="242.7" y="188.8">100nF</text>
<text x="265.1" y="187.6">CH35_SIG_DC</text>
<text x="265.1" y="190.1">CH36_SIG_DC</text>
<text x="337.9" y="190.1">DO_11</text>
<text x="350.6" y="188.8">100nF</text>
<text x="80.1" y="196.5">WS2811</text>
<text x="119.5" y="192.7">DO_10</text>
<text x="190.6" y="196.5">WS2811</text>
<text x="230" y="192.7">DO_11</text>
<text x="298.6" y="196.5">WS2811</text>
<text x="337.9" y="192.7">DO_12</text>
<text x="117" y="220.6">2.7k</text>
<text x="227.5" y="220.6">2.7k</text>
<text x="335.4" y="220.6">2.7k</text>
<text x="46.6" y="229.5">CH37_SIG_DC</text>
<text x="46.6" y="232">CH38_SIG_DC</text>
<text x="132.2" y="233.3">100nF</text>
<text x="157.1" y="229.5">CH40_SIG_DC</text>
<text x="157.1" y="232">CH41_SIG_DC</text>
<text x="242.7" y="233.3">100nF</text>
<text x="265.1" y="229.5">CH43_SIG_DC</text>
<text x="265.1" y="232">CH44_SIG_DC</text>
<text x="350.6" y="233.3">100nF</text>
<text x="46.6" y="234.6">CH39_SIG_DC</text>
<text x="119.5" y="234.6">DO_12</text>
<text x="119.5" y="237.1">DO_13</text>
<text x="157.1" y="234.6">CH42_SIG_DC</text>
<text x="230" y="234.6">DO_13</text>
<text x="230" y="237.1">DO_14</text>
<text x="265.1" y="234.6">CH45_SIG_DC</text>
<text x="337.9" y="234.6">DO_14</text>
<text x="337.9" y="237.1">DO_15</text>
<text x="80.1" y="240.9">WS2811</text>
<text x="190.6" y="240.9">WS2811</text>
<text x="298.6" y="240.9">WS2811</text>
</g>
<g font-size="2.1">
<text x="78.8" y="43">1</text>
<text x="78.8" y="45.6">2</text>
<text x="81.1" y="44.3">OUTR</text>
<text x="81.1" y="46.8">OUTG</text>
<text x="95" y="44.3">VDD</text>
<text x="96.5" y="46.8">NC</text>
<text x="100.6" y="45.6">7</text>
<text x="100.6" y="43">8</text>
<text x="189.3" y="43">1</text>
<text x="189.3" y="45.6">2</text>
<text x="191.6" y="44.3">OUTR</text>
<text x="191.6" y="46.8">OUTG</text>
<text x="205.5" y="44.3">VDD</text>
<text x="207" y="46.8">NC</text>
<text x="211.1" y="45.6">7</text>
<text x="211.1" y="43">8</text>
<text x="297.3" y="43">1</text>
<text x="297.3" y="45.6">2</text>
<text x="299.5" y="44.3">OUTR</text>
<text x="299.5" y="46.8">OUTG</text>
<text x="313.5" y="44.3">VDD</text>
<text x="314.9" y="46.8">NC</text>
<text x="319" y="45.6">7</text>
<text x="319" y="43">8</text>
<text x="78.8" y="48.1">3</text>
<text x="78.8" y="50.7">4</text>
<text x="81.1" y="49.4">OUTB</text>
<text x="81.1" y="51.9">GND</text>
<text x="95.9" y="49.4">DIN</text>
<text x="96.3" y="51.9">DO</text>
<text x="100.6" y="50.7">5</text>
<text x="100.6" y="48.1">6</text>
<text x="189.3" y="48.1">3</text>
<text x="189.3" y="50.7">4</text>
<text x="191.6" y="49.4">OUTB</text>
<text x="191.6" y="51.9">GND</text>
<text x="206.4" y="49.4">DIN</text>
<text x="206.8" y="51.9">DO</text>
<text x="211.1" y="50.7">5</text>
<text x="211.1" y="48.1">6</text>
<text x="297.3" y="48.1">3</text>
<text x="297.3" y="50.7">4</text>
<text x="299.5" y="49.4">OUTB</text>
<text x="299.5" y="51.9">GND</text>
<text x="314.3" y="49.4">DIN</text>
<text x="314.8" y="51.9">DO</text>
<text x="319" y="50.7">5</text>
<text x="319" y="48.1">6</text>
<text x="78.8" y="91.3">1</text>
<text x="78.8" y="93.8">2</text>
<text x="81.1" y="92.6">OUTR</text>
<text x="81.1" y="95.1">OUTG</text>
<text x="95" y="92.6">VDD</text>
<text x="96.5" y="95.1">NC</text>
<text x="100.6" y="93.8">7</text>
<text x="100.6" y="91.3">8</text>
<text x="189.3" y="91.3">1</text>
<text x="189.3" y="93.8">2</text>
<text x="191.6" y="92.6">OUTR</text>
<text x="191.6" y="95.1">OUTG</text>
<text x="205.5" y="92.6">VDD</text>
<text x="207" y="95.1">NC</text>
<text x="211.1" y="93.8">7</text>
<text x="211.1" y="91.3">8</text>
<text x="297.3" y="91.3">1</text>
<text x="297.3" y="93.8">2</text>
<text x="299.5" y="92.6">OUTR</text>
<text x="299.5" y="95.1">OUTG</text>
<text x="313.5" y="92.6">VDD</text>
<text x="314.9" y="95.1">NC</text>
<text x="319" y="93.8">7</text>
<text x="319" y="91.3">8</text>
<text x="78.8" y="96.4">3</text>
<text x="78.8" y="98.9">4</text>
<text x="81.1" y="97.6">OUTB</text>
<text x="81.1" y="100.2">GND</text>
<text x="95.9" y="97.6">DIN</text>
<text x="96.3" y="100.2">DO</text>
<text x="100.6" y="98.9">5</text>
<text x="100.6" y="96.4">6</text>
<text x="189.3" y="96.4">3</text>
<text x="189.3" y="98.9">4</text>
<text x="191.6" y="97.6">OUTB</text>
<text x="191.6" y="100.2">GND</text>
<text x="206.4" y="97.6">DIN</text>
<text x="206.8" y="100.2">DO</text>
<text x="211.1" y="98.9">5</text>
<text x="211.1" y="96.4">6</text>
<text x="297.3" y="96.4">3</text>
<text x="297.3" y="98.9">4</text>
<text x="299.5" y="97.6">OUTB</text>
<text x="299.5" y="100.2">GND</text>
<text x="314.3" y="97.6">DIN</text>
<text x="314.8" y="100.2">DO</text>
<text x="319" y="98.9">5</text>
<text x="319" y="96.4">6</text>
<text x="78.8" y="139.6">1</text>
<text x="78.8" y="142.1">2</text>
<text x="81.1" y="140.8">OUTR</text>
<text x="81.1" y="143.4">OUTG</text>
<text x="95" y="140.8">VDD</text>
<text x="96.5" y="143.4">NC</text>
<text x="100.6" y="142.1">7</text>
<text x="100.6" y="139.6">8</text>
<text x="189.3" y="139.6">1</text>
<text x="189.3" y="142.1">2</text>
<text x="191.6" y="140.8">OUTR</text>
<text x="191.6" y="143.4">OUTG</text>
<text x="205.5" y="140.8">VDD</text>
<text x="207" y="143.4">NC</text>
<text x="211.1" y="142.1">7</text>
<text x="211.1" y="139.6">8</text>
<text x="297.3" y="139.6">1</text>
<text x="297.3" y="142.1">2</text>
<text x="299.5" y="140.8">OUTR</text>
<text x="299.5" y="143.4">OUTG</text>
<text x="313.5" y="140.8">VDD</text>
<text x="314.9" y="143.4">NC</text>
<text x="319" y="142.1">7</text>
<text x="319" y="139.6">8</text>
<text x="78.8" y="144.6">3</text>
<text x="78.8" y="147.2">4</text>
<text x="81.1" y="145.9">OUTB</text>
<text x="81.1" y="148.4">GND</text>
<text x="95.9" y="145.9">DIN</text>
<text x="96.3" y="148.4">DO</text>
<text x="100.6" y="147.2">5</text>
<text x="100.6" y="144.6">6</text>
<text x="189.3" y="144.6">3</text>
<text x="189.3" y="147.2">4</text>
<text x="191.6" y="145.9">OUTB</text>
<text x="191.6" y="148.4">GND</text>
<text x="206.4" y="145.9">DIN</text>
<text x="206.8" y="148.4">DO</text>
<text x="211.1" y="147.2">5</text>
<text x="211.1" y="144.6">6</text>
<text x="297.3" y="144.6">3</text>
<text x="297.3" y="147.2">4</text>
<text x="299.5" y="145.9">OUTB</text>
<text x="299.5" y="148.4">GND</text>
<text x="314.3" y="145.9">DIN</text>
<text x="314.8" y="148.4">DO</text>
<text x="319" y="147.2">5</text>
<text x="319" y="144.6">6</text>
<text x="78.8" y="184">1</text>
<text x="81.1" y="185.3">OUTR</text>
<text x="95" y="185.3">VDD</text>
<text x="100.6" y="184">8</text>
<text x="189.3" y="184">1</text>
<text x="191.6" y="185.3">OUTR</text>
<text x="205.5" y="185.3">VDD</text>
<text x="211.1" y="184">8</text>
<text x="297.3" y="184">1</text>
<text x="299.5" y="185.3">OUTR</text>
<text x="313.5" y="185.3">VDD</text>
<text x="319" y="184">8</text>
<text x="78.8" y="186.5">2</text>
<text x="78.8" y="189.1">3</text>
<text x="78.8" y="191.6">4</text>
<text x="81.1" y="187.8">OUTG</text>
<text x="81.1" y="190.4">OUTB</text>
<text x="95.9" y="190.4">DIN</text>
<text x="96.5" y="187.8">NC</text>
<text x="100.6" y="191.6">5</text>
<text x="100.6" y="189.1">6</text>
<text x="100.6" y="186.5">7</text>
<text x="189.3" y="186.5">2</text>
<text x="189.3" y="189.1">3</text>
<text x="189.3" y="191.6">4</text>
<text x="191.6" y="187.8">OUTG</text>
<text x="191.6" y="190.4">OUTB</text>
<text x="206.4" y="190.4">DIN</text>
<text x="207" y="187.8">NC</text>
<text x="211.1" y="191.6">5</text>
<text x="211.1" y="189.1">6</text>
<text x="211.1" y="186.5">7</text>
<text x="297.3" y="186.5">2</text>
<text x="297.3" y="189.1">3</text>
<text x="297.3" y="191.6">4</text>
<text x="299.5" y="187.8">OUTG</text>
<text x="299.5" y="190.4">OUTB</text>
<text x="314.3" y="190.4">DIN</text>
<text x="314.9" y="187.8">NC</text>
<text x="319" y="191.6">5</text>
<text x="319" y="189.1">6</text>
<text x="319" y="186.5">7</text>
<text x="81.1" y="192.9">GND</text>
<text x="96.3" y="192.9">DO</text>
<text x="191.6" y="192.9">GND</text>
<text x="206.8" y="192.9">DO</text>
<text x="299.5" y="192.9">GND</text>
<text x="314.8" y="192.9">DO</text>
<text x="78.8" y="228.5">1</text>
<text x="78.8" y="231">2</text>
<text x="78.8" y="233.5">3</text>
<text x="81.1" y="229.7">OUTR</text>
<text x="81.1" y="232.3">OUTG</text>
<text x="95" y="229.7">VDD</text>
<text x="96.5" y="232.3">NC</text>
<text x="100.6" y="233.5">6</text>
<text x="100.6" y="231">7</text>
<text x="100.6" y="228.5">8</text>
<text x="189.3" y="228.5">1</text>
<text x="189.3" y="231">2</text>
<text x="189.3" y="233.5">3</text>
<text x="191.6" y="229.7">OUTR</text>
<text x="191.6" y="232.3">OUTG</text>
<text x="205.5" y="229.7">VDD</text>
<text x="207" y="232.3">NC</text>
<text x="211.1" y="233.5">6</text>
<text x="211.1" y="231">7</text>
<text x="211.1" y="228.5">8</text>
<text x="297.3" y="228.5">1</text>
<text x="297.3" y="231">2</text>
<text x="297.3" y="233.5">3</text>
<text x="299.5" y="229.7">OUTR</text>
<text x="299.5" y="232.3">OUTG</text>
<text x="313.5" y="229.7">VDD</text>
<text x="314.9" y="232.3">NC</text>
<text x="319" y="233.5">6</text>
<text x="319" y="231">7</text>
<text x="319" y="228.5">8</text>
<text x="78.8" y="236.1">4</text>
<text x="81.1" y="234.8">OUTB</text>
<text x="81.1" y="237.3">GND</text>
<text x="95.9" y="234.8">DIN</text>
<text x="96.3" y="237.3">DO</text>
<text x="100.6" y="236.1">5</text>
<text x="189.3" y="236.1">4</text>
<text x="191.6" y="234.8">OUTB</text>
<text x="191.6" y="237.3">GND</text>
<text x="206.4" y="234.8">DIN</text>
<text x="206.8" y="237.3">DO</text>
<text x="211.1" y="236.1">5</text>
<text x="297.3" y="236.1">4</text>
<text x="299.5" y="234.8">OUTB</text>
<text x="299.5" y="237.3">GND</text>
<text x="314.3" y="234.8">DIN</text>
<text x="314.8" y="237.3">DO</text>
<text x="319" y="236.1">5</text>
</g>
<g font-size="2.1" fill="#999">
<text x="116.7" y="53.2">TP1</text>
<text x="335.2" y="241.2">TP2</text>
</g>
<g font-size="1.4" fill="#000080">
<text x="132.2" y="40.3">C6</text>
<text x="242.7" y="40.3">C7</text>
<text x="350.6" y="40.3">C8</text>
<text x="132.2" y="88.5">C9</text>
<text x="242.7" y="88.5">C10</text>
<text x="350.6" y="88.5">C11</text>
<text x="132.2" y="136.8">C12</text>
<text x="242.7" y="136.8">C13</text>
<text x="350.6" y="136.8">C14</text>
<text x="132.2" y="181.2">C15</text>
<text x="242.7" y="181.2">C16</text>
<text x="350.6" y="181.2">C17</text>
<text x="132.2" y="225.7">C18</text>
<text x="242.7" y="225.7">C19</text>
<text x="350.6" y="225.7">C20</text>
</g>
</svg>
